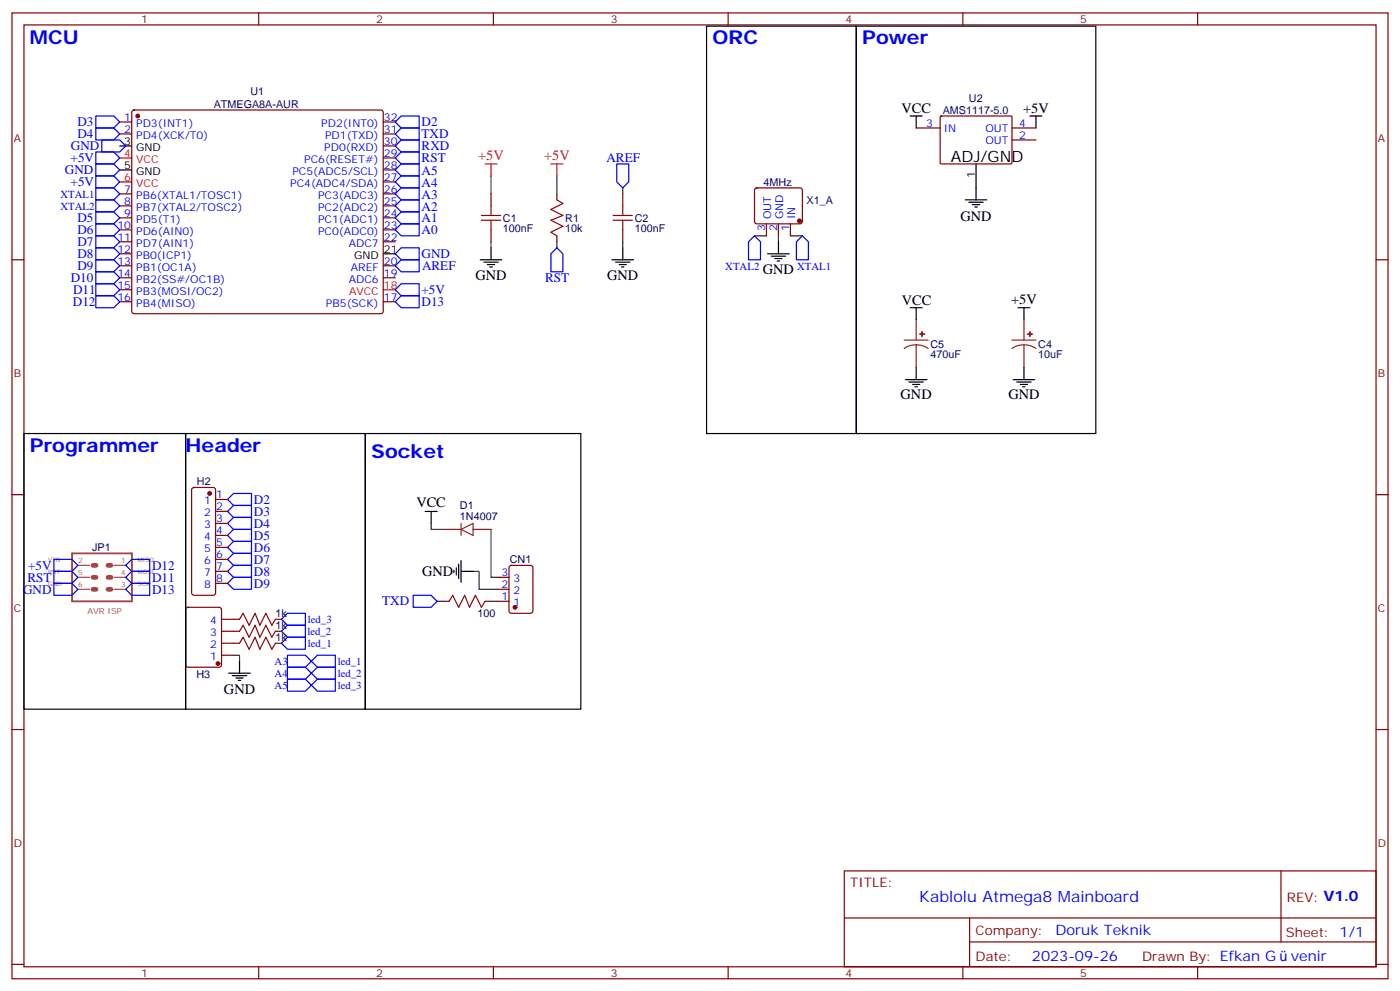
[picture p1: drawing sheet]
<svg xmlns="http://www.w3.org/2000/svg" width="412mm" height="292mm" viewBox="0 0 412 292" stroke-linecap="round" stroke-linejoin="round" font-family="sans-serif">
<g fill="none" stroke="#870000" stroke-width=".35">
<path d="M3.5 3.8h405.4v284.3h-405.4zM7.1 7.3h398.2v277.3h-398.2zM76.2 3.8v3.5M145.3 3.8v3.5M214.5 3.8v3.5M283.6 3.8v3.5M352.8 3.8v3.5M35.3 35.9h3.5M35.3 39.4h3.5M39 32.6l.5-.2h72.7l.5 .2 .2 .5v58.6l-.2 .5-.5 .2h-72.7l-.5-.3-.2-.4v-58.6zM112.9 35.9h3.5M112.9 39.4h3.5"/>
<path d="M269.9 37.7h7M277 34.3l.3-.2 20.6 .1 .2 .3-.1 13.6-.3 .2-20.6-.1-.2-.3zM298.1 37.7h7.1M35.3 57.1h3.5M112.9 43h3.5M112.9 46.5h3.5M112.9 50h3.5M112.9 53.6h3.5M112.9 57.1h3.5M144.6 57.1v3.5M164 57.1v1.7M183.4 57.1v3.5"/>
<path d="M222.5 55.5l.5-.2h12.7l.5 .2 .2 .5-.1 9.5-.6 .4-13-.1-.5-.6v-9.2zM298.1 41.2h7.1M3.5 76.5h3.6M35.3 60.6h3.5M35.3 64.1h3.5M35.3 67.7h3.5M35.3 71.2h3.5M35.3 78.2h3.5M35.3 74.7h3.5M112.9 60.6h3.5M112.9 64.1h3.5M112.9 67.7h3.5"/>
<path d="M112.9 71.2h3.5M112.9 78.2h3.5M144.6 67.7v3.5M164 69.4v1.8M183.4 67.7v3.5M225.8 65.9v3.5M229.3 65.9v3.5M232.8 65.9v3.5M405.3 76.5h3.6M35.3 81.8h3.5M35.3 88.8h3.5M35.3 85.3h3.5"/>
<path d="M112.9 81.8h3.5M112.9 88.8h3.5M3.5 145.6h3.6M56.7 143.7l.4-.2h5.7l.5 .2 .2 .5v30.4l-.2 .5-.5 .2h-5.7l-.4-.3-.3-.4v-30.4zM63.5 147h3.5M63.5 150.6h3.5M63.5 154.1h3.5M63.5 157.6h3.5M405.3 145.6h3.6M54.9 179l.5-.2h9.2l.6 .4 .1 16.5-.5 .7h-9.4l-.7-.4v-16.5zM63.5 161.1h3.5M63.5 164.7h3.5"/>
<path d="M63.5 168.2h3.5M63.5 171.7h3.5M130.5 177h1.8M142.9 177h1.7M146.4 177h3.5M146.4 173.5h3.5M146.4 170h3.5M150.2 166.6l.4-.2h5.7l.6 .5 .1 12.9-.5 .7-5.9 .1-.6-.5-.1-13zM65.3 192.9h3.5M65.3 189.4h5.3M65.3 185.8h5.3M65.3 182.3h5.3"/>
<path d="M81.1 189.4h1.8M81.1 185.8h1.8M81.1 182.3h1.8M3.5 214.8h3.6M405.3 214.8h3.6M248.7 256.4h156.6v28.2h-156.6zM377.3 256.4v20.9M248.7 270.2h156.5M285.6 277.3h119.6M285.6 270.2v14.2M3.5 283.9h3.6M76.2 284.6v3.5"/>
<path d="M145.3 284.6v3.5M214.5 284.6v3.5M283.6 284.6v3.5M352.8 284.6v3.5M405.3 283.9h3.6"/>
</g>
<g fill="none" stroke="#008700" stroke-width=".35">
<path d="M144.6 51.8v5.3M164 51.8v5.3M183.4 55.3v1.8M144.6 71.2v1.8M164 71.2v1.8M183.4 71.2v1.8M222.2 69.4h3.6M229.3 69.4v1.8M232.8 69.4h3.6M127 154.1v1.8h3.5M144.6 155.9v14.1h1.8M128.8 177h1.7"/>
<path d="M139.3 168.2h1.8v5.3h5.3M144.6 177h1.8M68.8 192.9h1.8v1.8"/>
</g>
<g fill="none" stroke="#8c2424" stroke-width=".35">
<path d="M269.9 94.1v6M301.6 94.1v6M266.3 100.1h7.1M269.9 101.5l-1.9 .3-1.7 .8M269.9 101.5l1.8 .3 1.7 .8M269.9 101.5v6.7M298.1 100.1h7.1M301.6 101.5l-1.8 .3-1.7 .8M301.6 101.5l1.9 .3 1.7 .8M301.6 101.5v6.7M130.5 155.9h5.3M135.8 155.9l3.5-1.8v3.5z"/>
<path d="M135.8 154.1v3.5M139.3 155.9h5.3"/>
</g>
<g fill="#8c2424" stroke="#8c2424" stroke-width=".35">
<path d="M270.9 98.4h1.4z"/>
<path d="M271.6 97.6v1.5z"/>
<path d="M302.7 98.4h1.4z"/>
<path d="M303.4 97.6v1.5z"/>
</g>
<g fill="none" stroke="#000" stroke-width=".35">
<path d="M208.1 7.7h44.1v119.9h-44.1zM252.2 7.7h70.6v119.9h-70.6zM268.1 34.1h3.5M269.9 34.1v3.6M303.4 34.1h3.5M305.2 34.1v3.6M35.3 50h3.5M35.3 43h3.5M284.3 58.8h6.4M285.4 59.5h4.2M287.5 48.3v10.5M112.9 74.7h3.5"/>
<path d="M141.5 76.5h6.3M142.5 77.2h4.3M143.6 77.9h2.1M144.3 78.6h.7M144.6 73v3.5M180.3 76.5h6.3M181.3 77.2h4.3M182.4 77.9h2.1M183.1 78.6h.7M183.4 73v3.5M226.1 74.7h6.4M227.2 75.4h4.2"/>
<path d="M228.2 76.1h2.2M229 76.8h.7M229.3 71.2v3.5M286.5 60.3h2.1M287.2 61h.7M268.1 90.6h3.5M269.9 90.6v3.5M299.9 90.6h3.5M301.6 90.6v3.5M266.7 111.8h6.3M267.8 112.5h4.2M268.8 113.2h2.1"/>
<path d="M269.5 113.9h.7M269.9 108.2v3.6M298.4 111.8h6.4M299.5 112.5h4.2M300.6 113.2h2.1M301.3 113.9h.7M301.6 108.2v3.6M7.1 127.6h47.6v81.2h-47.6zM54.7 127.6h52.9v81.2h-52.9zM107.6 127.6h63.5v81.2h-63.5zM125.2 150.6h3.6M127 150.6v3.5"/>
<path d="M133.7 167.9v.7M134.4 167.1v2.2M135.1 166.1v4.2M135.8 168.2h3.5M135.8 165v6.4M67.4 198.2h6.3M68.4 198.9h4.3M69.5 199.6h2.1M70.6 194.7v3.5M70.2 200.3h.7"/>
</g>
<g fill="none" stroke="#00f" stroke-width=".35">
<path d="M28.2 34.1h5.3l1.8 1.8-1.8 1.8h-5.3zM28.2 37.7h5.3l1.8 1.7-1.8 1.8h-5.3zM116.4 35.9l1.8-1.8h5.3v3.6h-5.3zM116.4 39.4l1.8-1.7h5.3v3.5h-5.3zM28.2 58.8h5.3l1.8 1.8-1.8 1.8h-5.3zM28.2 55.3h5.3l1.8 1.8-1.8 1.7h-5.3zM28.2 51.8h5.3l1.8 1.8-1.8 1.7h-5.3zM28.2 44.7h5.3l1.8 1.8-1.8 1.8h-5.3zM28.2 48.3h5.3l1.8 1.7-1.8 1.8h-5.3zM30 41.2h5.3l1.7 1.8-1.7 1.7h-5.3zM116.4 57.1l1.8-1.8h5.3v3.5h-5.3zM116.4 53.6l1.8-1.8h5.3v3.5h-5.3z"/>
<path d="M116.4 50l1.8-1.7h5.3v3.5h-5.3zM116.4 43l1.8-1.8h5.3v3.5h-5.3zM118.2 44.7h5.3v3.6h-5.3l-1.8-1.8zM181.7 48.3h3.5v5.3l-1.8 1.7-1.7-1.7zM28.2 62.4h5.3l1.8 1.7-1.8 1.8h-5.3zM28.2 65.9h5.3l1.8 1.8-1.8 1.7h-5.3zM28.2 69.4h5.3l1.8 1.8-1.8 1.8h-5.3zM28.2 73h5.3l1.8 1.7-1.8 1.8h-5.3zM28.2 76.5h5.3l1.8 1.7-1.8 1.8h-5.3zM116.4 78.2l1.8-1.7h5.3v3.5h-5.3zM116.4 67.7l1.8-1.8h5.3v3.5h-5.3zM116.4 64.1l1.8-1.7h5.3v3.5h-5.3z"/>
<path d="M116.4 60.6l1.8-1.8h5.3v3.6h-5.3zM118.2 73h5.3v3.5h-5.3l-1.8-1.8zM164 73l1.8 1.7v5.3h-3.5v-5.3zM222.2 69.4l1.8 1.8v5.3h-3.5v-5.3zM236.4 69.4l1.7 1.8v5.3h-3.5v-5.3zM28.2 80h5.3l1.8 1.8-1.8 1.7h-5.3zM28.2 83.5h5.3l1.8 1.8-1.8 1.8h-5.3zM28.2 87.1h5.3l1.8 1.7-1.8 1.8h-5.3zM116.4 85.3l1.8-1.8h5.3v3.6h-5.3zM116.4 88.8l1.8-1.7h5.3v3.5h-5.3zM67 157.6l1.8-1.7h5.3v3.5h-5.3zM67 154.1l1.8-1.8h5.3v3.6h-5.3z"/>
<path d="M67 150.6l1.8-1.8h5.3v3.5h-5.3zM68.8 145.3h5.3v3.5h-5.3l-1.8-1.8zM15.9 168.2h5.3l1.7 1.8-1.7 1.7h-5.3zM15.9 171.7h5.3l1.7 1.8-1.7 1.8h-5.3zM15.9 164.7h5.3l1.7 1.7-1.7 1.8h-5.3zM37 166.4l1.8-1.7h5.3v3.5h-5.3zM37 170l1.8-1.8h5.3v3.5h-5.3zM37 173.5l1.8-1.8h5.3v3.6h-5.3zM67 171.7l1.8-1.7h5.3v3.5h-5.3zM67 168.2l1.8-1.8h5.3v3.6h-5.3zM67 164.7l1.8-1.8h5.3v3.5h-5.3zM67 161.1l1.8-1.7h5.3v3.5h-5.3z"/>
<path d="M121.7 175.3h5.3l1.8 1.7-1.8 1.8h-5.3zM82.9 182.3l1.8-1.7h5.3v3.5h-5.3zM82.9 185.8l1.8-1.7h5.3v3.5h-5.3zM82.9 189.4l1.8-1.8h5.3v3.5h-5.3zM84.7 192.9h5.3l1.7 1.8-1.7 1.7h-5.3zM84.7 196.4h5.3l1.7 1.8-1.7 1.8h-5.3zM84.7 200h5.3l1.7 1.7-1.7 1.8h-5.3zM91.7 198.2l1.8-1.8h5.3v3.6h-5.3zM91.7 194.7l1.8-1.8h5.3v3.5h-5.3zM93.5 200h5.3v3.5h-5.3l-1.8-1.8z"/>
</g>
<g fill="#870000" stroke="#870000" stroke-width=".35">
<circle cx="64.2" cy="195.4" r=".53"/>
<circle cx="61.7" cy="145.3" r=".53"/>
<circle cx="235.5" cy="65" r=".53"/>
<circle cx="151.7" cy="178.8" r=".53"/>
<circle cx="40.6" cy="34.1" r=".53"/>
</g>
<path d="M142.9 48.3h3.5M144.6 48.3v3.5M162.3 48.3h3.5M164 48.3v3.5" fill="none" stroke="#c03" stroke-width=".35"/>
<g fill="none" stroke="#a10000" stroke-width=".35">
<path d="M164 58.8l1.8 1.1-3.5 1.8 3.5 1.7-3.5 1.4 3.5 1.8-3.5 1.8 1.7 1M141.8 64.8h5.7M141.8 63.4h5.7M144.6 60.6v2.8M144.6 64.8v2.9M180.6 64.8h5.7M180.6 63.4h5.7M183.4 60.6v2.8M183.4 64.8v2.9M132.3 177l1-1.7 1.8 3.5 1.8-3.5 1.4 3.5 1.8-3.5 1.7 3.5 1.1-1.8M70.6 182.3l1-1.7 1.8 3.5 1.7-3.5 1.5 3.5 1.7-3.5 1.8 3.5 1-1.8M70.6 185.8l1-1.7 1.8 3.5 1.7-3.5 1.5 3.5 1.7-3.5 1.8 3.5 1-1.8"/>
<path d="M70.6 189.4l1-1.8 1.8 3.5 1.7-3.5 1.5 3.5 1.7-3.5 1.8 3.5 1-1.7"/>
</g>
<path d="M35.3 53.6h3.5M35.3 46.5h3.5M112.9 85.3h3.5" fill="none" stroke="#f00" stroke-width=".35"/>
<path d="M21.2 162.9h17.7v14.1h-17.7z" fill="none" stroke="#a64a4a" stroke-width=".56"/>
<path d="M27.4 166.4h.9M27.4 170h.9M27.4 173.5h.9M31.8 166.4h.9M31.8 170h.9M31.8 173.5h.9" fill="none" stroke="#a64a4a" stroke-width="1.4"/>
<path d="M22.9 166.4h3.5M22.9 173.5h3.5M22.9 170h3.5M33.6 166.4h3.4M33.6 173.5h3.4M33.6 170h3.4" fill="none" stroke="#a64a4a" stroke-width=".35"/>
<g font-size="5.6" fill="#00f">
<text x="8.8" y="13">MCU</text>
<text x="209.9" y="13">ORC</text>
<text x="254" y="13">Power</text>
<text x="8.8" y="132.9">Programmer</text>
<text x="54.7" y="132.9">Header</text>
<text x="109.4" y="134.7">Socket</text>
</g>
<text font-size="4.6" x="280.1" y="47.6">ADJ/GND</text>
<text font-size="4.6" fill="#00f" x="270.8" y="265.4">Kablolu Atmega8 Mainboard</text>
<g font-size="4.2">
<text x="265.5" y="33.4">VCC</text>
<text x="301.4" y="33.4">+5V</text>
<text x="282.9" y="64.9">GND</text>
<text x="140.1" y="82.6">GND</text>
<text x="178.9" y="82.6">GND</text>
<text x="224.7" y="80.8">GND</text>
<text x="265.6" y="89.9">VCC</text>
<text x="297.8" y="89.5">+5V</text>
<text x="265.3" y="117.4">GND</text>
<text x="297" y="117.4">GND</text>
<text x="122.7" y="149.3">VCC</text>
<text x="124.4" y="169.6">GND</text>
<text x="66" y="204.2">GND</text>
</g>
<g font-size="4.2" fill="#c03">
<text x="140.9" y="47.2">+5V</text>
<text x="160.3" y="47.2">+5V</text>
</g>
<g font-size="4.2" fill="#00f">
<text x="310.9" y="275.2">Doruk Teknik</text>
<text x="304" y="283">2023-09-26</text>
<text x="380.2" y="282.9">venir</text>
</g>
<g font-size="3.9" fill="#00f">
<text x="22.8" y="37.2">D3</text>
<text x="22.8" y="40.7">D4</text>
<text x="124.2" y="37.2">D2</text>
<text x="124.2" y="40.7">TXD</text>
<text x="20.8" y="47.8">+5V</text>
<text x="20.9" y="44.2">GND</text>
<text x="124.2" y="47.8">RST</text>
<text x="124.2" y="44.2">RXD</text>
<text x="178.6" y="47.8">AREF</text>
<text x="19.1" y="51.3">GND</text>
<text x="124.2" y="51.4">A5</text>
<text x="20.8" y="54.8">+5V</text>
<text x="124.2" y="58.4">A3</text>
<text x="124.2" y="54.9">A4</text>
<text x="22.8" y="65.3">D5</text>
<text x="124.2" y="65.5">A1</text>
<text x="124.2" y="62">A2</text>
<text x="22.8" y="68.8">D6</text>
<text x="124.2" y="68.9">A0</text>
<text x="22.8" y="72.4">D7</text>
<text x="22.8" y="75.9">D8</text>
<text x="124.2" y="76">GND</text>
<text x="20.8" y="82.9">D10</text>
<text x="22.8" y="79.4">D9</text>
<text x="124.3" y="79.6">AREF</text>
<text x="160.6" y="83">RST</text>
<text x="21.5" y="86.6">D11</text>
<text x="124.2" y="86.6">+5V</text>
<text x="21.5" y="90.1">D12</text>
<text x="124.2" y="90.1">D13</text>
<text x="74.8" y="148.4">D2</text>
<text x="74.8" y="155.4">D4</text>
<text x="74.8" y="151.9">D3</text>
<text x="74.8" y="158.9">D5</text>
<text x="8.3" y="167.7">+5V</text>
<text x="44.8" y="167.8">D12</text>
<text x="74.8" y="166">D7</text>
<text x="74.8" y="162.5">D6</text>
<text x="8.1" y="171.2">RST</text>
<text x="44.8" y="171.3">D11</text>
<text x="74.8" y="173.1">D9</text>
<text x="74.8" y="169.5">D8</text>
<text x="6.8" y="174.7">GND</text>
<text x="44.8" y="174.8">D13</text>
<text x="112.6" y="178.3">TXD</text>
</g>
<g font-size="3.9" fill="#800">
<text x="250.5" y="261">TITLE:</text>
<text x="379.1" y="265.7">REV: V1.0</text>
<text x="287.4" y="275.2">Company:</text>
<text x="378.7" y="275.8">Sheet: 1/1</text>
<text x="287.4" y="282.9">Date:</text>
<text x="336.4" y="282.9">Drawn By: Efkan G</text>
</g>
<g font-size="3.2" fill="#800">
<text x="41.6" y="6.8">1</text>
<text x="110.8" y="6.8">2</text>
<text x="179.9" y="6.8">3</text>
<text x="249.1" y="6.8">4</text>
<text x="318.2" y="6.8">5</text>
<text x="4.1" y="41.9">A</text>
<text x="405.9" y="41.9">A</text>
<text x="4.1" y="111.1">B</text>
<text x="405.9" y="111.1">B</text>
<text x="4.1" y="180.2">C</text>
<text x="405.9" y="180.2">C</text>
<text x="4.1" y="249.3">D</text>
<text x="405.9" y="249.3">D</text>
<text x="41.6" y="287.6">1</text>
<text x="110.8" y="287.6">2</text>
<text x="179.9" y="287.6">3</text>
<text x="249.1" y="287.6">4</text>
<text x="318.2" y="287.6">5</text>
</g>
<g font-size="3.2" fill="#000080">
<text x="73.7" y="27.9">U1</text>
<text x="285.4" y="30">U2</text>
<text x="63" y="31.8">ATMEGA8A-AUR</text>
<text x="277.7" y="33.5">AMS1117-5.0</text>
<text x="224.9" y="54.6">4MHz</text>
<text x="237.6" y="60">X1_A</text>
<text x="148.2" y="65.3">C1</text>
<text x="166.5" y="65.3">R1</text>
<text x="187" y="65.3">C2</text>
<text x="148.2" y="68.4">100nF</text>
<text x="166.5" y="68.4">10k</text>
<text x="187" y="68.4">100nF</text>
<text x="274.1" y="105.5">470uF</text>
<text x="274.1" y="102.4">C5</text>
<text x="305.9" y="105.5">10uF</text>
<text x="305.9" y="102.4">C4</text>
<text x="58" y="142.9">H2</text>
<text x="135.5" y="149.8">D1</text>
<text x="135.5" y="153">1N4007</text>
<text x="27.1" y="162.3">JP1</text>
<text x="150.2" y="165.8">CN1</text>
<text x="81.2" y="181.7">1k</text>
<text x="81.2" y="185.2">1k</text>
<text x="140.7" y="181.7">100</text>
<text x="81.2" y="188.7">1k</text>
<text x="57.9" y="199.5">H3</text>
</g>
<g font-size="3.2" fill="#00f">
<text x="36.6" y="35.6">1</text>
<text x="113.1" y="35.6">32</text>
<text x="36.6" y="39.1">2</text>
<text x="40.1" y="40.9">PD4(XCK/T0)</text>
<text x="40.1" y="37.3">PD3(INT1)</text>
<text x="94.6" y="37.3">PD2(INT0)</text>
<text x="95.8" y="40.9">PD1(TXD)</text>
<text x="113.1" y="39.1">31</text>
<text x="272.8" y="37.3">3</text>
<text x="278" y="38.7">IN</text>
<text x="290.3" y="38.7">OUT</text>
<text x="300.2" y="40.9">2</text>
<text x="300.2" y="37.3">4</text>
<text x="89.6" y="47.9">PC6(RESET#)</text>
<text x="95.5" y="44.4">PD0(RXD)</text>
<text x="113.1" y="42.6">30</text>
<text x="113.1" y="46.1">29</text>
<text x="290.3" y="42.3">OUT</text>
<text x="86.1" y="51.4">PC5(ADC5/SCL)</text>
<text x="113.1" y="49.7">28</text>
<text x="113.1" y="53.2">27</text>
<text x="17.8" y="58.2">XTAL1</text>
<text x="36.6" y="56.7">7</text>
<text x="40.1" y="58.5">PB6(XTAL1/TOSC1)</text>
<text x="85.5" y="55">PC4(ADC4/SDA)</text>
<text x="93.7" y="58.5">PC3(ADC3)</text>
<text x="113.1" y="56.7">26</text>
<text x="17.8" y="61.7">XTAL2</text>
<text x="36.6" y="63.8">9</text>
<text x="36.6" y="60.3">8</text>
<text x="40.1" y="65.5">PD5(T1)</text>
<text x="40.1" y="62">PB7(XTAL2/TOSC2)</text>
<text x="93.7" y="62">PC2(ADC2)</text>
<text x="93.7" y="65.5">PC1(ADC1)</text>
<text x="113.1" y="60.3">25</text>
<text x="113.1" y="63.8">24</text>
<text x="227.2" y="64.6" transform="rotate(-90 227.2 64.6)">OUT</text>
<text x="230.7" y="64.6" transform="rotate(-90 230.7 64.6)">GND</text>
<text x="234.2" y="64.6" transform="rotate(-90 234.2 64.6)">IN</text>
<text x="34.6" y="70.8">11</text>
<text x="34.6" y="67.3">10</text>
<text x="40.1" y="69.1">PD6(AIN0)</text>
<text x="93.7" y="69.1">PC0(ADC0)</text>
<text x="113.1" y="67.3">23</text>
<text x="113.1" y="70.8">22</text>
<text x="225.4" y="68.1" transform="rotate(-90 225.4 68.1)">3</text>
<text x="229" y="68.1" transform="rotate(-90 229 68.1)">2</text>
<text x="232.5" y="68.1" transform="rotate(-90 232.5 68.1)">1</text>
<text x="34.6" y="77.9">13</text>
<text x="34.6" y="74.4">12</text>
<text x="40.1" y="76.1">PB0(ICP1)</text>
<text x="40.1" y="72.6">PD7(AIN1)</text>
<text x="102.7" y="72.6">ADC7</text>
<text x="113.1" y="77.9">20</text>
<text x="34.6" y="81.4">14</text>
<text x="40.1" y="83.2">PB2(SS#/OC1B)</text>
<text x="40.1" y="79.7">PB1(OC1A)</text>
<text x="102.7" y="83.2">ADC6</text>
<text x="103.4" y="79.7">AREF</text>
<text x="113.1" y="81.4">19</text>
<text x="213.6" y="79.4">XTAL2</text>
<text x="234.8" y="79.4">XTAL1</text>
<text x="34.6" y="88.5">16</text>
<text x="34.6" y="84.9">15</text>
<text x="40.1" y="86.7">PB3(MOSI/OC2)</text>
<text x="113.1" y="88.5">17</text>
<text x="40.1" y="90.2">PB4(MISO)</text>
<text x="96" y="90.2">PB5(SCK)</text>
<text x="60.2" y="148.4">1</text>
<text x="63.7" y="146.7">1</text>
<text x="60.2" y="152">2</text>
<text x="60.2" y="155.5">3</text>
<text x="63.7" y="150.2">2</text>
<text x="63.7" y="153.7">3</text>
<text x="60.2" y="159">4</text>
<text x="63.7" y="157.3">4</text>
<text x="63.7" y="160.8">5</text>
<text x="60.2" y="162.6">5</text>
<text x="60.2" y="166.1">6</text>
<text x="63.7" y="164.3">6</text>
<text x="63.7" y="167.9">7</text>
<text x="60.2" y="169.6">7</text>
<text x="60.2" y="173.1">8</text>
<text x="63.7" y="171.4">8</text>
<text x="147.7" y="173.1">2</text>
<text x="147.7" y="169.6">3</text>
<text x="151.2" y="171.4">3</text>
<text x="147.7" y="176.7">1</text>
<text x="151.2" y="178.4">1</text>
<text x="151.2" y="174.9">2</text>
<text x="61.9" y="183.7">4</text>
<text x="90.7" y="183.5">led_3</text>
<text x="61.9" y="190.8">2</text>
<text x="61.9" y="187.3">3</text>
<text x="90.6" y="187">led_2</text>
<text x="90.7" y="190.5">led_1</text>
<text x="61.9" y="194.3">1</text>
<text x="80.9" y="195.8">A3</text>
<text x="99.5" y="195.8">led_1</text>
<text x="80.9" y="199.3">A4</text>
<text x="80.9" y="202.8">A5</text>
<text x="99.5" y="199.3">led_2</text>
<text x="99.5" y="202.9">led_3</text>
</g>
<g font-size="3.2" fill="#f00">
<text x="36.6" y="46.1">4</text>
<text x="40.1" y="47.9">VCC</text>
<text x="36.6" y="53.2">6</text>
<text x="40.1" y="55">VCC</text>
<text x="102.8" y="86.7">AVCC</text>
<text x="113.1" y="84.9">18</text>
</g>
<g font-size="3.2">
<text x="36.6" y="42.6">3</text>
<text x="40.1" y="44.4">GND</text>
<text x="36.6" y="49.7">5</text>
<text x="40.1" y="51.4">GND</text>
<text x="287.2" y="52.4" transform="rotate(-90 287.2 52.4)">1</text>
<text x="104.3" y="76.1">GND</text>
<text x="113.1" y="74.4">21</text>
</g>
<text font-size="2.5" fill="#a54b4b" x="25.8" y="180.9">AVR ISP</text>
<g font-size="2.1" fill="#a54b4b">
<text x="23" y="165.7">2</text>
<text x="35.7" y="165.7">1</text>
<text x="23" y="169.3">5</text>
<text x="23" y="172.8">6</text>
<text x="35.7" y="172.8">3</text>
<text x="35.7" y="169.3">4</text>
</g>
<g font-size="1.8" fill="#a54b4b">
<text x="14.2" y="165.6">VTG</text>
<text x="40.6" y="165.6">MISO</text>
<text x="14.2" y="169.1">RST</text>
<text x="14.2" y="172.6">GND</text>
<text x="40.6" y="169.1">MOSI</text>
<text x="40.6" y="172.6">SCK</text>
</g>
</svg>
